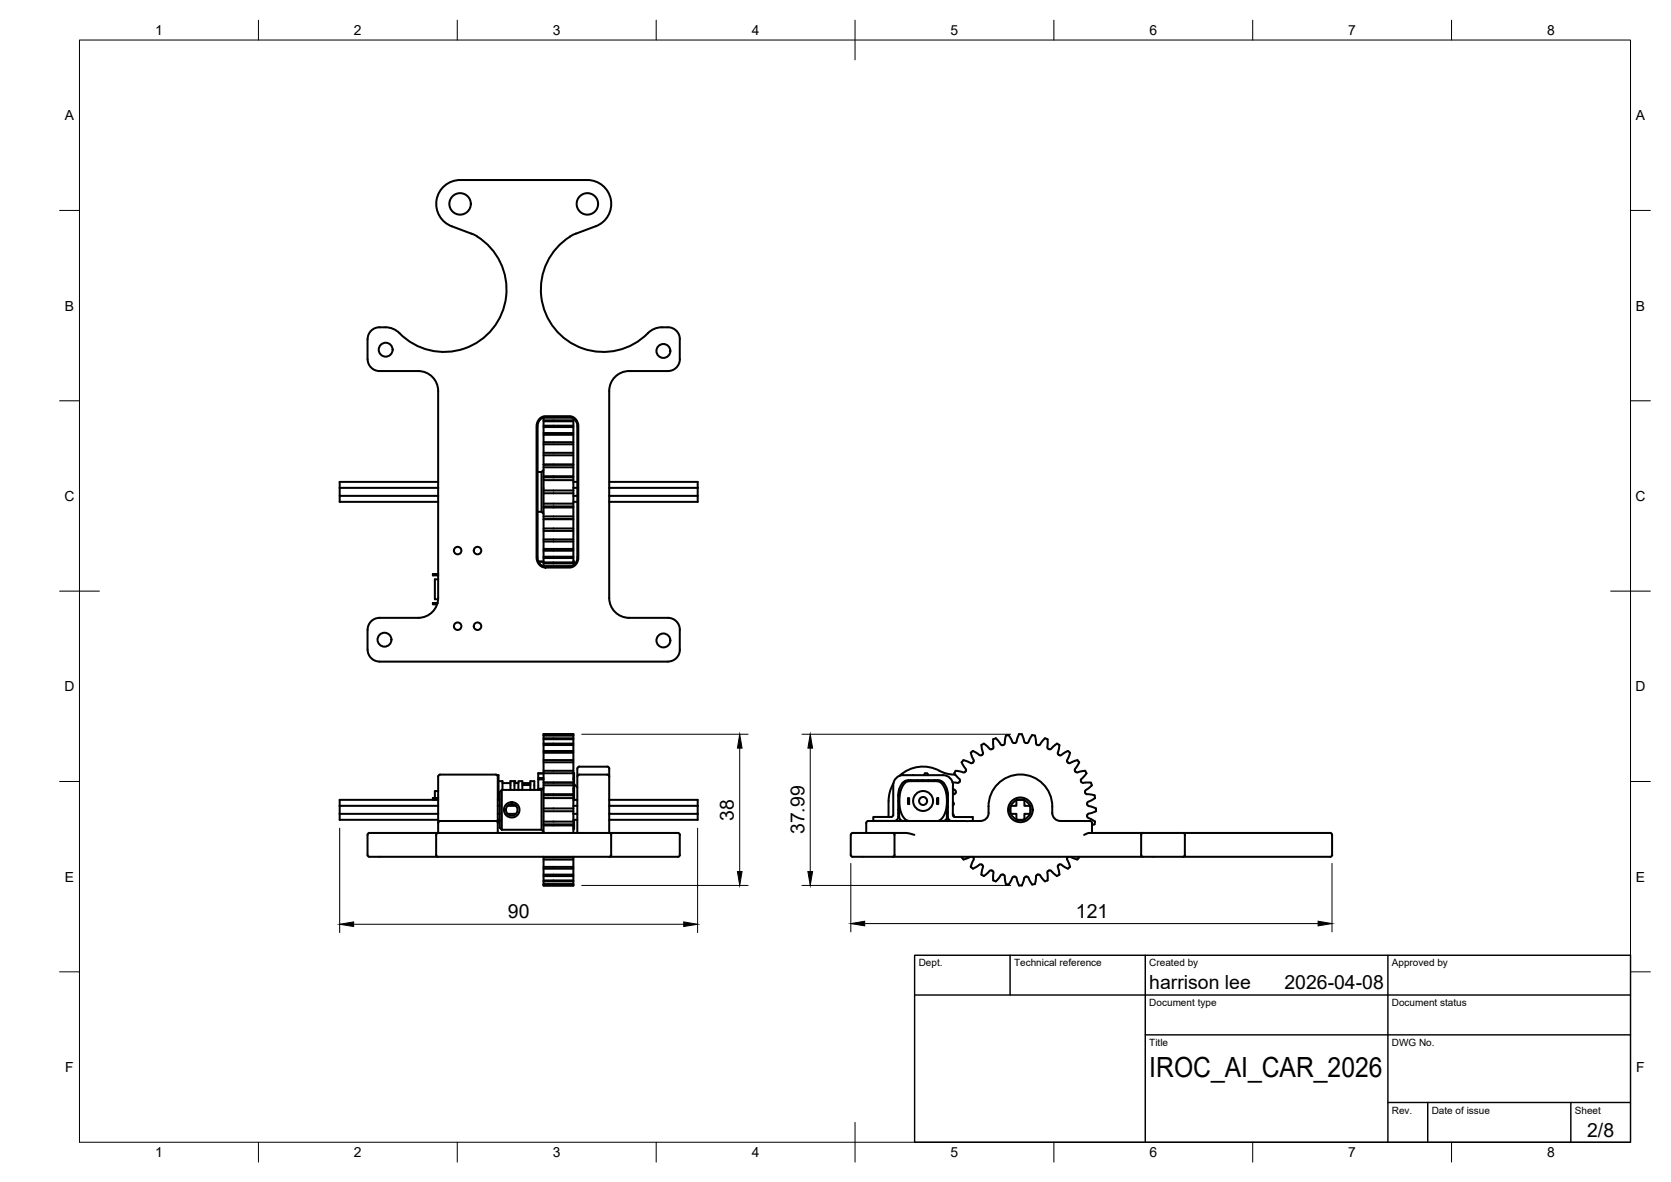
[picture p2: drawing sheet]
<svg xmlns="http://www.w3.org/2000/svg" width="420mm" height="297mm" viewBox="0 0 420 297" stroke-linecap="round" stroke-linejoin="round" font-family="sans-serif">
<!-- layer: Visible -->
<g fill="none" stroke="#000" stroke-width=".51">
<path d="M120 59.4a15.7 15.7 0 0 1 3.7 23.4 15.7 15.7 0 0 1-23.7 .6l-1.4-.9-1.7-.3M143.4 59.4a15.7 15.7 0 0 0-3.7 23.4 15.7 15.7 0 0 0 23.6 .6l1.5-.9 1.7-.3M147.7 45.2h-32a6 6 0 0 0-5.9 5 6 6 0 0 0 3.8 6.7l5.3 1.9 1.1 .6M147.7 45.2a6 6 0 0 1 5.9 5 6 6 0 0 1-3.8 6.7l-5 1.8-1.4 .7M95.4 82.3h1.5M95.4 82.2a2.99 2.99 0 0 0-3 3v5.1a3 3 0 0 0 3 2.9h9.8a5 5 0 0 1 5 5.1v52M158.2 93.2a5 5 0 0 0-5 5.1v52M166.5 82.3h1.4M167.9 82.2a2.96 2.96 0 0 1 3 3v5.1a2.99 2.99 0 0 1-3 2.9h-9.7M135.2 118.6h1M135.6 105.3l.6-.5 .7-.2h6.5l1.1 .5 .5 .5 .4 .9v33.9l-.6 1.4-1.2 .8h-6.9l-1.1-.6-.6-1.3-.1-33.7 .3-1.1zM135.7 105.6l.6-.5 .6-.3h6.5l1.1 .6 .6 1.2 .1 33.8-.5 1.2-.5 .5-.8 .3h-6.6l-1.1-.8-.5-.9v-33.8z"/>
<path d="M136.2 118.6v10M136.7 104.9v37.4M136.7 105h7.1M136.7 105.9h7.5M136.7 107.3h7.5M136.7 109.3h7.5M136.7 111.7h7.5M136.7 114.4h7.5M136.7 117.4h7.5M136.7 105.6h7.5M136.7 107h7.5M136.7 108.8h7.5"/>
<path d="M136.7 111.1h7.5M136.7 113.8h7.5M136.7 116.8h7.5M136.7 120h7.5M136.7 118.1l-.5 .5M136.7 116.7h7.5M136.7 119.7h7.5M144.2 105.1v37M85.4 122.6v2h24.8M85.4 124.6v1.5h24.8M85.4 122.6h24.8M110.2 121.1h-24.8v1.5"/>
<path d="M135.2 128.6h1l.5 .5M136.7 120.7h7.5M136.7 130.5h7.5M136.7 123.3h7.5M136.7 124h7.5M136.7 126.6h7.5M136.7 127.3h7.5M136.7 129.8h7.5M136.7 130.4h7.5M136.7 132.8h7.5M136.7 133.4h7.5M136.7 135.6h7.5"/>
<path d="M136.7 136.1h7.5M136.7 138h7.5M136.7 138.4h7.5M136.7 139.9h7.5M136.7 127.5h7.5M144.2 124.6h1M144.2 122.6h1M144.2 121.1h1M144.2 126.1h1M153.2 121.1h22.2v1.5M153.2 122.6h22.2M175.4 122.6v2h-22.2"/>
<path d="M175.4 124.6v1.5h-22.2M108.8 144.3h1.4h-1.4v.3h1.4M108.8 151.6h1.2zM108.8 151.6v.3h1.1M109.1 144.3h1zM109.1 151.6h.9zM110.2 150.3a5 5 0 0 1-5 5h-9.8a3 3 0 0 0-3 3v5a3 3 0 0 0 3 3h72.5a2.99 2.99 0 0 0 3-3v-5a2.95 2.95 0 0 0-3-3h-9.7M110.2 145.6h-.9v5h.9M135.4 141.1h1.3M135.4 141.2h1.3M136.7 142.3h.1M136.7 142.3h7.1"/>
<path d="M136.7 140.2h7.5M136.7 141.3h7.5M136.7 141.6h7.5M144.2 141.1h.2v.8M144.2 141.2h.2M153.2 150.3a5 5 0 0 0 5 5M110.2 198.8h-.9v1.8M110.7 194.7h14a1.2 1.2 0 0 1 .5 1.5v13.1M110.7 194.7a1.18 1.18 0 0 0-.5 1.5v13.1l-.3 .1-.2 .4v5.1l.4 .4M125 194.8h.3v6.2M125.3 196.3h1v2.2M126.2 198.5v10"/>
<path d="M126.3 196.8h2.1M128.4 198.5v-2.2h.9v2.2M129.3 196.8h1M130.3 198.5v-2.2h1v2.2M131.3 196.8h2M131.3 197.3h2M133.3 198.5v-2.2h1v2.2M135.3 198.5v-4.2h9.1v6.7M135.3 198.3h1.1M135.3 195.9h1.4M135.3 195.5h1.4M135.3 194.4h1.4"/>
<path d="M135.3 198.2h1.2M136.2 198.5v10M136.2 198.5h-10l-.5 .5v9l.5 .5M136.7 184.5v24.8M136.7 184.5h7.5M136.7 184.9h7.5M136.7 185.8h7.5M136.7 187.2h7.5M136.7 189.2h7.5M136.7 191.6h7.5M136.7 197.3h7.5M136.7 184.7h7.5"/>
<path d="M136.7 185.5h7.5M136.7 186.9h7.5M136.7 188.7h7.5M136.7 191h7.5M136.7 193.7h7.5M136.7 196.7h7.5M136.7 199.9h7.5M136.7 198l-.5 .5M136.7 196.6h7.5M136.7 199.6h7.5M144.2 184.5v24.8M144.2 198.3h.2"/>
<path d="M144.2 195.9h.2M144.2 195.5h.2M144.2 194.4h.2M144.2 198.8h.2M144.2 198.2h.2M144.4 197.1l.8 .8M145.2 193.2v16.1M145.7 192.7l7-.1a1.17 1.17 0 0 1 .5 1.5v15.2l.2 .1 .3 .4v5.1l-.5 .4M145.7 194.7h7h.2l.3 .5M145.7 194.7l-.4 .2-.1 .3M145.7 192.6l-.4 .3-.1 .2M224.7 196.9l-.6 1.2-.6 1.9-.1 5.3"/>
<path d="M226.1 198.3v7a1.01 1.01 0 0 0 1 1M226.1 199.9l-.3 .1M226.9 196.8l-.6 1-.4 1.5-.1 6a1.01 1.01 0 0 1-1 1M226.9 196.8l.5-.5 1.1-.2h7.2a3.1 3.1 0 0 1 2.6 3.2v6a1.01 1.01 0 0 0 1 1M227.5 196.3h9.2M228.6 196.3a3.2 3.2 0 0 0-2.3 3 7.5 7.5 0 0 0 1.3 6.6l1 .4M229 196.1l.1 .2M229.6 194.8h.1M229.6 194.8h-.1M230.7 196.1v.2M231.9 196.1v.2M233.2 194.4l.2 .4"/>
<path d="M233.2 194.4a.67 .67 0 0 0-.9 .4M233.5 196.1l-.1 .2M235.1 196.1l-.3 .2M235.6 196.3a3.2 3.2 0 0 1 2.3 3.1 7.5 7.5 0 0 1-1.3 6.5l-1 .4h-16.4a1.05 1.05 0 0 0-1.4 .5v2.5M236.5 196.2v.1M238.1 198.3v7M238.3 199.2l-.2 .2M238.3 199.8h-.2M239.6 198.2l.7 .6-.1 .6-.6 .2M240.2 194.7a9 9 0 0 1-4.9-1.4 8.6 8.6 0 0 0-9.1 1.7M240.3 193.7a.83 .83 0 0 0 .2 1.4l.9 .8-.2 .6-.3 .3-1.4-.2M241.8 191.6l1.1 1.7-.2 .6-.4 .2-2-.4"/>
<path d="M242.2 191l-.4 .6M244.6 188.7a.82 .82 0 0 0-.3 1.3l.6 1.1-.4 .6-.4 .1-1.9-.8M250.4 185.5a.86 .86 0 0 0-.7 1.2l.1 1.2-.5 .4-.4-.1-.9-.8a.68 .68 0 0 0-.9-.4 .68 .68 0 0 0-.2 1.1l.3 1.2-.5 .5h-.3l-1.8-1.1M250.4 185.5l1.5 1.8 .7-.3 .1-1.3a.71 .71 0 0 1 .7-.9 .71 .71 0 0 1 .7 .7l.5 1.1 .6 .1M262.7 185.5l-1.5 1.8-.6-.3-.2-1.3a.71 .71 0 0 0-.6-.9 .71 .71 0 0 0-.8 .7l-.5 1.1-.6 .1-.3-.3-.4-1.1a.67 .67 0 0 0-.6-.8 .67 .67 0 0 0-.7 .8l-.3 1.1-.4 .3M262.7 185.5a.86 .86 0 0 1 .7 1.2v1.2l.4 .4 .4-.1 .9-.8a.68 .68 0 0 1 1-.4 .68 .68 0 0 1 .2 1.1l-.3 1.1 .2 .5M266.2 189.7l.6 .1 1-.7a.68 .68 0 0 1 1-.2 .68 .68 0 0 1 0 1.1l-.5 1.1 .3 .6 .4 .1 1.2-.6a.73 .73 0 0 1 1.1 .4M271.4 191.6l-1.1 1.7v.5M272.8 193.7a.83 .83 0 0 1-.2 1.4l-.8 .8 .1 .6 .4 .3 1.3-.2a.74 .74 0 0 1 .9 .7M272.9 193.7l-2 .4-.6-.3M274.6 197.3l-1.6 1.3-.2 .5 .4 .5 2 .3M275.2 199.9a.87 .87 0 0 1-.6 1.2l-1.1 .5-.1 .5"/>
<path d="M85.4 204.5h24.8M85.4 202.5h24.8M92.5 209.5l.4-.2h76.6a1.14 1.14 0 0 1 1.4 .5v5.1a1.06 1.06 0 0 1-1.3 .4h-75.8a1.06 1.06 0 0 1-1.4-.4zM108.8 200.6h1.4zM108.8 200.6h.5M109.2 201l.4-.2 .4 .2M109.3 200.6h-.5v.4M109.3 200.9v.1M110.2 201h-24.8v5h24.8M110.7 206.3h13.1a1.08 1.08 0 0 1 1.4 .5M110.7 206.3l-.5 .3v.2M125.2 206h.5"/>
<path d="M125.2 204.5h.5M125.2 202.5h.5M125.2 201h.5M125.3 206v.3h-.1M125.3 206.3h.4M126.2 208.5h10l.5 .5M127.6 204.5h2.1M127.6 202.5h2.1M136.7 215.3v7M136.7 200.6h7.5M136.7 203.9h7.5M136.7 207.2h7.5"/>
<path d="M136.7 216h7.5M136.7 218.3h7.5M136.7 203.2h7.5M136.7 206.5h7.5M136.7 215.5h7.5M136.7 217.9h7.5M136.7 219.8h7.5M136.7 207.4h7.5M144.2 215.3v7.2M144.2 207.8h.2M144.2 207.6h.2M144.2 206h1"/>
<path d="M144.2 204.5h1M144.2 202.5h1M144.2 201h1M144.4 206v2.3h-.2M153.2 201h22.2v5h-22.2M153.2 204.5h22.2M153.2 202.5h22.2M223.4 206.3h.1M224.4 209.3h3.5l2 .5M224.4 209.3h-9.1a1.09 1.09 0 0 0-1.4 .5v5.1a1.06 1.06 0 0 0 1.4 .4h9.2M224.4 209.3l.3 .1 .2 .4v5.1l-.4 .4M225.8 204.4h.3"/>
<path d="M225.8 201.3l.3 .1M226.1 203.2l-.3 .3M228.3 200.6h.3v1.5h-.3zM235.6 200.6h.3v1.5h-.3zM235.7 206.3h3.5M238.1 204.1l.2 .1M238.1 205.3a1.01 1.01 0 0 1-.9 1M238.1 200.8l.2 .1M238.1 201.2l.2 .1M238.3 202.8l-.2 .1M238.3 202.7h-.2M238.6 206l-.6 .3"/>
<path d="M239.3 206.3h4.2M239.6 204.6l.2 .3M239.6 204.8v-7.5a2.51 2.51 0 0 0-2.5-2.5h-10a2.47 2.47 0 0 0-2.5 2.5l-.1 7.8-.4 .2h-4.5v1h2M239.6 201.5l.2 .6M239.6 204.8l.1 .3 .4 .2M239.8 202.1l-.2 .4M239.8 204.9v.3M240.1 205.3h4.5v1M241.8 215.4l.4 .6M241.9 215.3l-.1 .2M244 215.3l-1.8 .7M244.1 217.8l.5 .5"/>
<path d="M244.5 215.3l.4 .6-.8 2M244.6 218.3l1.8-1.1 .6 .2 .2 .4-.4 2M246.8 219.8a.85 .85 0 0 0 1.3-.2l.9-.9 .6 .2 .2 .3-.1 1.3a.72 .72 0 0 0 .7 1M248.6 204.3a8.3 8.3 0 0 1 8-9.7 8.2 8.2 0 0 1 8 9.7 2.04 2.04 0 0 0 2 2h6.6a1.05 1.05 0 0 1 1.4 .5v2.5M248.6 204.3a2 2 0 0 1-2 2h-2.9M254.1 202.5h1.5v-1.5h2v1.5h1.5v2h-1.5v1.5h-2v-1.5h-1.5zM254.1 202.8v1.4M254.2 204.5l.7 1 .7 .4M255.6 201.1l-1 .7-.4 .7M257.3 201h-1.4M257.3 206h-1.4M257.6 201.1l.7 .4 .7 1"/>
<path d="M259 204.5l-.5 .7-.9 .7M259.1 202.8v1.4M266.2 217.4l-.2 .4 .4 2M266.2 217.4l.6-.2 1.1 .8a.72 .72 0 0 0 1.2-.2M266.4 219.8a.85 .85 0 0 1-1.4-.2l-.8-.9-.7 .2-.2 .3 .1 1.3a.72 .72 0 0 1-.7 1M268.6 215.3l-.3 .6 .7 2M269.2 215.3l1.7 .7M271.3 215.3l.1 .2M271.3 215.4l-.4 .6M272.6 209.8l1.1-.5h59.8a1.19 1.19 0 0 1 1.4 .5v5.1M273.4 202.1l.2 .4 1.2 .3a.7 .7 0 0 1 .8 .8 .7 .7 0 0 1-.9 .6l-1.1 .3-.2 .3v.5l1.9 1.2M275.2 207.2l-.6 .1"/>
<path d="M275.3 206.4l-.1 .7M287.4 209.3l-.2 .1-.3 .4v5.1l.5 .4M297.4 209.3l.5 .2v.3M297.9 209.8v5.1M297.9 214.9l-.4 .4M335 214.9a1.15 1.15 0 0 1-1.5 .4h-109M136.7 222.3v.2M136.7 220.2h7.5M136.7 221.5h7.5M136.7 222.3h7.5M136.7 222.5h7.5M136.7 221.3h7.5"/>
<path d="M136.7 222.2h7.5M255.2 220.3l-.6 .2-.5 1.1a.7 .7 0 0 1-.9 .6 .7 .7 0 0 1-.5-.9l-.1-1.3-.7-.2-1.5 1.7M255.2 220.3l.4 .3 .3 1.2a.7 .7 0 0 0 .8 .7 .7 .7 0 0 0 .6-.9l.3-1.1 .5-.2 .4 .2 .6 1.1a.7 .7 0 0 0 .8 .6 .7 .7 0 0 0 .5-.9l.2-1.3 .6-.2 1.5 1.7"/>
<circle cx="115.7" cy="51.2" r="2.7"/>
<circle cx="147.7" cy="51.2" r="2.7"/>
<circle cx="97" cy="87.9" r="1.75"/>
<circle cx="166.8" cy="88.2" r="1.75"/>
<circle cx="115.1" cy="138.4" r=".94"/>
<circle cx="120.1" cy="138.4" r=".94"/>
<circle cx="115.1" cy="157.4" r=".94"/>
<circle cx="120.1" cy="157.4" r=".94"/>
<circle cx="96.7" cy="160.8" r="1.75"/>
<circle cx="166.8" cy="160.9" r="1.75"/>
<circle cx="128.7" cy="203.5" r="1.45"/>
<circle cx="128.7" cy="203.5" r="1.94"/>
<circle cx="232.1" cy="201.3" r="2.51"/>
<circle cx="232.1" cy="201.3" r="1.01"/>
<circle cx="256.6" cy="203.5" r="3.1"/>
</g>
<g fill="#000">
<circle cx="108.8" cy="144.3" r=".25"/>
<circle cx="128.4" cy="196.3" r=".25"/>
<circle cx="129.3" cy="196.3" r=".25"/>
<circle cx="227.8" cy="206.3" r=".25"/>
<circle cx="229.4" cy="206.3" r=".25"/>
<circle cx="230.8" cy="206.3" r=".25"/>
</g>
<!-- layer: BORDER -->
<g fill="none" stroke="#000" stroke-width=".25">
<path d="M20 10.1h390v276.9h-390zM65 5.1v5M115 5.1v5M165 5.1v5M215 5.1v10M265 5.1v5M315 5.1v5M365 5.1v5M15 52.9h5M410 52.9h5M15 100.7h5M410 100.7h5"/>
<path d="M15 148.6h10M405 148.6h10M15 196.4h5M410 196.4h5M15 244.2h5M410 244.2h5M65 287v5M115 287v5M165 287v5M215 282.1v9.9M265 287v5M315 287v5"/>
<path d="M365 287v5"/>
</g>
<!-- layer: TITLEBLOCK -->
<path d="M230 240.1h180v46.9h-180zM230 250h180M254 240.1v9.9M288 240.1v46.9M349 240.1v46.9M288 260.1h122M349 277.1h61M359 277.1v9.9M395 277.1v9.9" fill="none" stroke="#000" stroke-width=".36"/>
<!-- layer: FD_Dimensions -->
<path d="M146.3 184.5h41.8M186 188v31M201.6 184.5h52.5M203.7 188v31M85.4 208.1v26.3M175.4 208.1v26.3M213.9 217v17.2M334.9 217v17.2M88.9 232.3h83M146.3 222.5h41.8M201.6 222.5h52.5M217.4 232.1h114" fill="none" stroke="#000" stroke-width=".25"/>
<path d="M186 184.5l.6 3.5h-1.2zM203.7 184.5l.6 3.5h-1.2zM185.4 219h1.2l-.6 3.5zM203.1 219h1.2l-.6 3.5zM85.4 232.3l3.5-.6v1.1zM171.9 231.7l3.5 .6-3.5 .5zM213.9 232.1l3.5-.6v1.2zM331.4 231.5l3.5 .6-3.5 .6z" fill="#000" stroke="#000" stroke-width=".25"/>
<text font-size="7" x="289" y="270.6">IROC_AI_CAR_2026</text>
<g font-size="4.9">
<text x="184.5" y="206.2" transform="rotate(-90 184.5 206.2)">38</text>
<text x="202.3" y="209.6" transform="rotate(-90 202.3 209.6)">37.99</text>
<text x="127.7" y="230.8">90</text>
<text x="270.5" y="230.7">121</text>
<text x="289" y="248.5">harrison lee</text>
<text x="323" y="248.5">2026-04-08</text>
<text x="399.1" y="285.7">2/8</text>
</g>
<g font-size="3.5">
<text x="39" y="8.8">1</text>
<text x="89" y="8.8">2</text>
<text x="139" y="8.8">3</text>
<text x="189" y="8.8">4</text>
<text x="239" y="8.8">5</text>
<text x="289" y="8.8">6</text>
<text x="339" y="8.8">7</text>
<text x="389" y="8.8">8</text>
<text x="16.3" y="30.2">A</text>
<text x="411.3" y="30.2">A</text>
<text x="16.3" y="78">B</text>
<text x="411.3" y="78">B</text>
<text x="16.2" y="125.9">C</text>
<text x="411.2" y="125.9">C</text>
<text x="16.2" y="173.7">D</text>
<text x="411.2" y="173.7">D</text>
<text x="16.3" y="221.6">E</text>
<text x="411.3" y="221.6">E</text>
<text x="16.4" y="269.4">F</text>
<text x="411.4" y="269.4">F</text>
<text x="39" y="290.8">1</text>
<text x="89" y="290.8">2</text>
<text x="139" y="290.8">3</text>
<text x="189" y="290.8">4</text>
<text x="239" y="290.8">5</text>
<text x="289" y="290.8">6</text>
<text x="339" y="290.8">7</text>
<text x="389" y="290.8">8</text>
</g>
<g font-size="2.5">
<text x="231" y="242.9">Dept.</text>
<text x="255" y="242.9">Technical reference</text>
<text x="289" y="242.9">Created by</text>
<text x="350" y="242.9">Approved by</text>
<text x="289" y="252.8">Document type</text>
<text x="350" y="252.8">Document status</text>
<text x="289" y="262.9">Title</text>
<text x="350" y="262.9">DWG No.</text>
<text x="350" y="279.9">Rev.</text>
<text x="360" y="279.9">Date of issue</text>
<text x="396" y="279.9">Sheet</text>
</g>
</svg>
